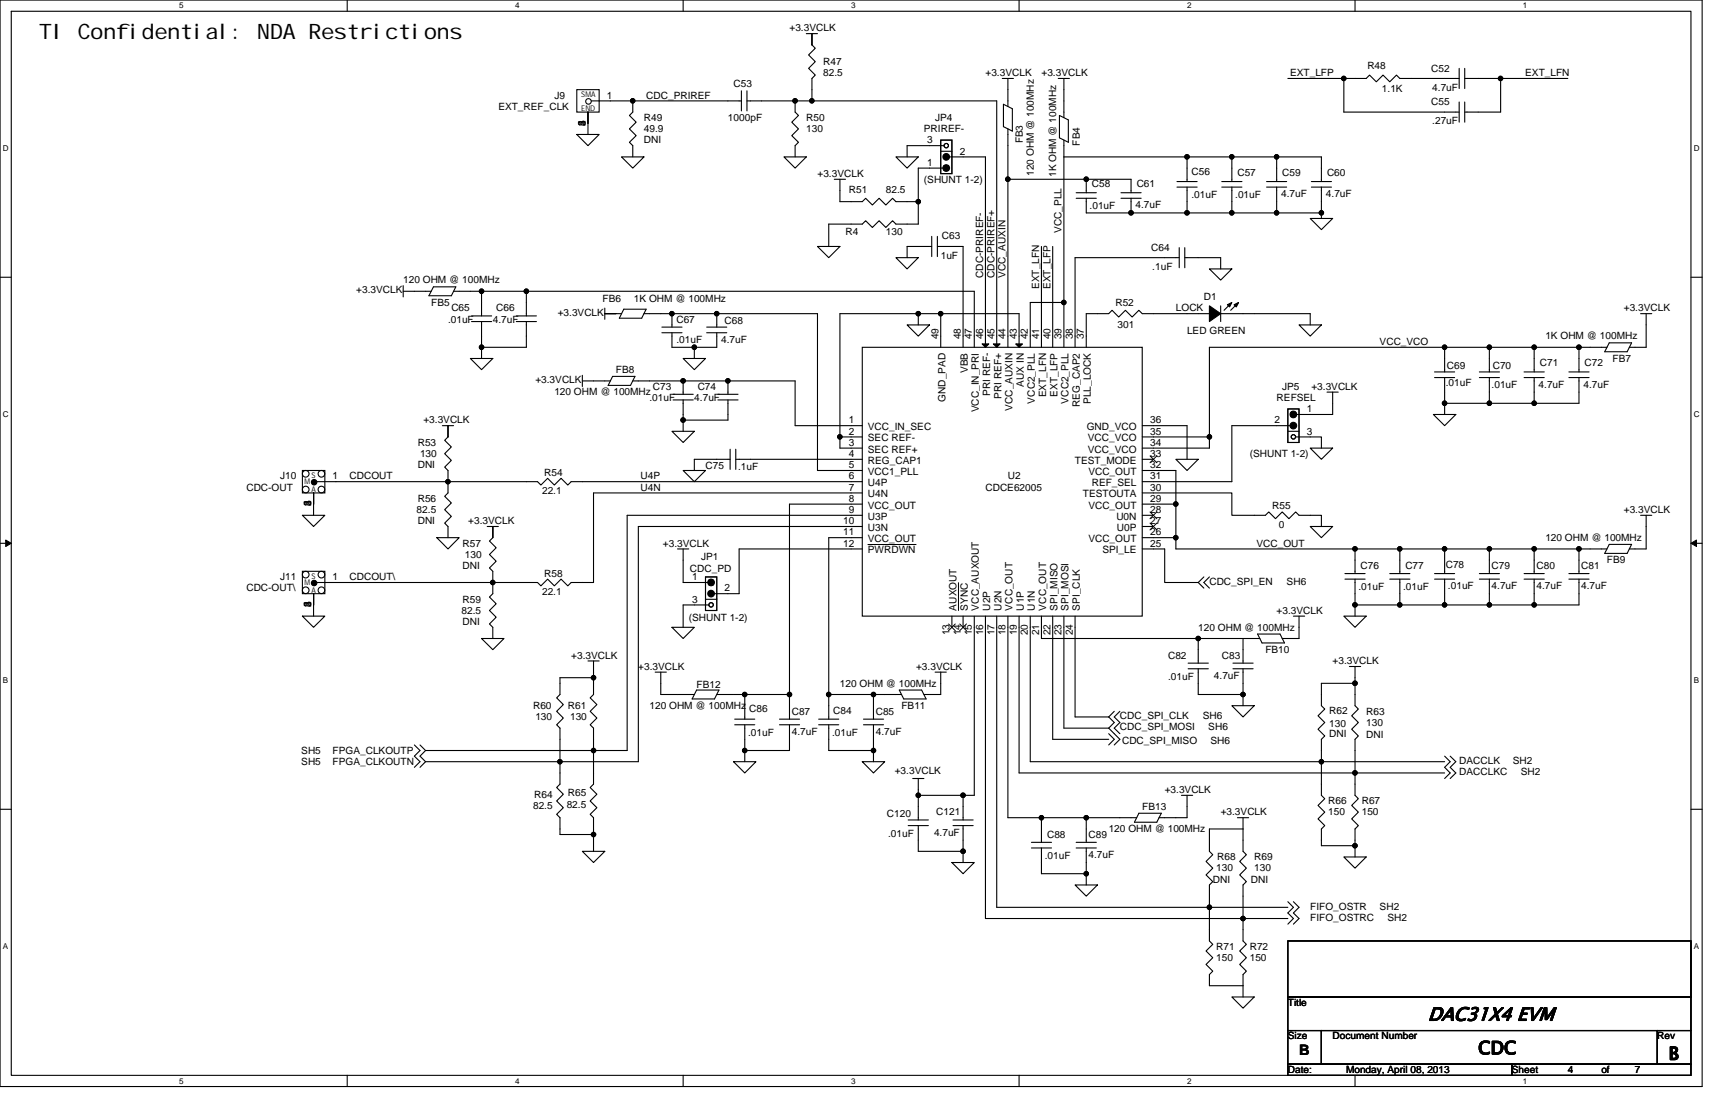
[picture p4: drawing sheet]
<svg xmlns="http://www.w3.org/2000/svg" width="432mm" height="279mm" viewBox="0 0 432 279" stroke-linecap="round" stroke-linejoin="round" font-family="sans-serif">
<path d="M0 0h428.6v273.5h-428.6zM2.8 2.8h422.9v267.9h-422.9z" fill="none" stroke="#000" stroke-width=".28"/>
<g fill="#fff">
<path d="M45.1 .3h1.1v2.3h-1.1z"/>
<path d="M45.1 271h1.1v2.2h-1.1z"/>
</g>
<path d="M87.4 0v2.8M87.4 270.7v2.8" fill="none" stroke="#000" stroke-width=".28"/>
<g fill="#fff">
<path d="M129.7 .3h1.1v2.3h-1.1z"/>
<path d="M129.7 271h1.1v2.2h-1.1z"/>
</g>
<path d="M172 0v2.8M172 270.7v2.8" fill="none" stroke="#000" stroke-width=".28"/>
<g fill="#fff">
<path d="M214.3 .3h1.1v2.3h-1.1z"/>
<path d="M214.3 271h1.1v2.2h-1.1z"/>
</g>
<path d="M256.6 0v2.8M256.6 270.7v2.8" fill="none" stroke="#000" stroke-width=".28"/>
<g fill="#fff">
<path d="M298.9 .3h1.1v2.3h-1.1z"/>
<path d="M298.9 271h1.1v2.2h-1.1z"/>
</g>
<path d="M341.2 0v2.8M341.2 270.7v2.8" fill="none" stroke="#000" stroke-width=".28"/>
<g fill="#fff">
<path d="M383.5 .3h1.1v2.3h-1.1z"/>
<path d="M383.5 271h1.1v2.2h-1.1z"/>
<path d="M.7 36.3h1.5v2.3h-1.5z"/>
<path d="M426.5 36.3h1.4v2.3h-1.4z"/>
<path d="M.7 103.3h1.5v2.2h-1.5z"/>
<path d="M426.5 103.3h1.4v2.2h-1.4z"/>
</g>
<path d="M0 69.8h2.8M425.7 69.8h2.9" fill="none" stroke="#000" stroke-width=".28"/>
<g fill="#fff">
<path d="M.7 170.2h1.4v2.3h-1.4z"/>
<path d="M426.5 170.2h1.3v2.3h-1.3z"/>
</g>
<path d="M0 136.8h2.8M425.7 136.8h2.9" fill="none" stroke="#000" stroke-width=".28"/>
<path d="M1.4 135.9l1.4 .9-1.4 .8zM425.7 136.8l1.4-.9v1.7z" fill="#000" stroke="#000" stroke-width=".25"/>
<g fill="#fff">
<path d="M.7 237.2h1.4v2.2h-1.4z"/>
<path d="M426.4 237.2h1.4v2.2h-1.4z"/>
</g>
<g fill="none" stroke="#000" stroke-width=".28">
<path d="M203 8.5h2.8M204.4 8.5v2.8zM204.4 11.3l.9 .8-1.7 1.7 1.7 1.7-1.7 1.7 1.7 1.7-.9 .8v5.7M252.3 19.7h2.9M253.8 19.7v7.1M266.4 19.7h2.9M267.9 19.7v9.9M324.3 19.7h14M338.3 19.7h5.7l.8-.8 1.7 1.7 1.7-1.7 1.7 1.7 1.7-1.7 .8 .8h15M338.3 19.7v8.5h29.1M367.4 17.2v5.1M368.8 19.7h9v8.5h-9"/>
<path d="M368.8 17.2v5.1M377.8 19.7h16.9M145.2 33.8h5.7l-2.9 2.9zM145.2 22.6h5.7v5.6h-5.7zM148 28.2v5.6M148.9 25.4h10.4M156.5 39.5h5.6l-2.8 2.8zM159.3 25.4h27.4M159.3 25.4v2.8l-.8 .9 1.7 1.7-1.7 1.6 1.7 1.7-1.7 1.7 .8 .9v2.8M186.7 22.9v5M188.1 25.4h12.1M188.1 22.9v5"/>
<path d="M197.4 39.5h5.6l-2.8 2.8zM200.2 25.4v2.8l.8 .9-1.7 1.7 1.7 1.6-1.7 1.7 1.7 1.7-.8 .9v2.8M200.2 25.4h4.2M204.4 25.4h46.6v62M225.6 39.5h5.6l-2.8 2.8zM236.9 38.1h2.8M236.9 35.3h2.8v8.4h-2.8zM237.7 36.7h-9.3v2.8M238.8 39.5h9.3v47.9M252.6 26.2l2.3 1.2v5.6l-2.3-1.1zM253.8 32.4v12.7M266.7 29.1l2.3 1.1v5.6l-2.3-1.1z"/>
<path d="M267.9 39.5v36.6M267.9 35.3v4.2M267.9 39.5h31M298.9 39.5h11.3M298.9 39.5v6.2M310.2 39.5h11.2M310.2 39.5v6.2M321.4 39.5h11.3v6.2M321.4 39.5v6.2M367.4 25.7v5.1M368.8 25.7v5.1M210.1 45.1h2.8"/>
<path d="M211.5 45.1v5.7h5.6l.9-.9 1.6 1.7 1.7-1.7 1.7 1.7 1.7-1.7 .9 .9h5.6M231.2 50.8v5.6h-5.6l-.9-.8-1.7 1.7-1.7-1.7-1.7 1.7-1.6-1.7-.9 .8h-8.4v5.6M234.6 59.5v5.1M236 59.5v5.1M237.7 42.3h-6.5v8.5M237.7 41.7h1.1v1.2h-1.1zM253.8 45.1v42.3M253.8 45.1h19.7M271 49.9h5M271 48.5h5M273.5 45.1h11.3v3.4M273.5 49.9v3.7h11.3"/>
<path d="M273.5 45.1v3.4M282.2 49.9h5.1M282.2 48.5h5.1M284.8 53.6h14.1M284.8 49.9v3.7M296.3 47.1h5.1M296.3 45.7h5.1M298.9 53.6h11.3M298.9 47.1v6.5M307.6 47.1h5.1M307.6 45.7h5.1M310.2 47.1v6.5"/>
<path d="M310.2 53.6h11.2M318.9 47.1h5.1M318.9 45.7h5.1M321.4 53.6h11.3M321.4 47.1v6.5M329.9 55h5.6l-2.8 2.8zM330.2 47.1h5M330.2 45.7h5M332.7 47.1v6.5M332.7 53.6v1.4M101.5 73.3h7.1M101.5 71.9v2.8"/>
<path d="M109.1 72.2h5.7l-1.2 2.2h-5.6zM118.7 79.5h5.1M121.2 73.3h11.3M121.2 73.3h-7M121.2 73.3v6.2M130 79.5h5.1M132.5 73.3v6.2M132.5 73.3h112.8v14.1M152.3 77.6v2.8M152.3 79h2.8zM155.1 79h1.4M157.1 77.8h5.6l-1.1 2.3h-5.7z"/>
<path d="M162.1 79h7.1M169.2 79h11.3M169.2 79v3.3M180.5 79v3.3M180.5 79h25.3v39.4h11.3M205.8 62h5.7l-2.8 2.9zM225.6 64.9h5.6l-2.8 2.8zM231.2 79v2.8M231.2 79h-19.7v31M231.2 79h5.7v8.4M234.6 62h-6.2v2.9M236 62h6.5v25.4"/>
<path d="M236.9 79h19.7v8.4M262.2 62v25.4M265 62v25.4M267.9 76.1v11.3M267.9 76.1h-8.5v11.3M296.9 62.3v5.1M296.9 64.9h-26.2v22.5M298.3 64.9h9v2.8M298.3 62.3v5.1M304.5 67.7h5.7l-2.9 2.8zM304.5 79h-16.9l-.9-.9-1.6 1.7-1.7-1.7-1.7 1.7-1.7-1.7-.9 .9h-5.6v8.4M307.3 79h22.6v2.8"/>
<path d="M307.3 77v3.9M309.9 76.4l-1.7 1.7M311.6 76.4l-1.7 1.7M413.1 79h2.8M414.5 79v8.4h-4.3M118.4 90.2h5.7l-2.9 2.8zM118.7 80.9h5.1M121.2 80.9v6.5M121.2 87.4v2.8M130 80.9h5.1M132.5 80.9v6.5h-11.3M146.6 95.9h7.1"/>
<path d="M146.6 94.5v2.8M154.2 94.7h5.7l-1.2 2.3h-5.6zM166.6 83.8h5.1M166.6 82.3h5.1M169.2 83.8v3.6h5.6M169.5 99.3h5M172 95.9h11.3M172 90.2h5.6l-2.8 2.8zM172 95.9h-12.7M172 95.9v3.4M174.8 87.4v2.8M177.9 83.8h5.1"/>
<path d="M177.9 82.3h5.1M180.5 83.8v3.6h-5.7M180.7 99.3h5.1M183.3 95.9v3.4M183.3 95.9h16.9v11.2h16.9M217.1 87.4h70.5v67.7h-70.5zM228.4 81.8h5.6l-2.8 2.8zM327.1 81.8h5.6l-2.8 2.8zM334.1 98.7h2.8M335.5 98.7v5.6h-9.3M361.2 95h5M361.2 93.6h5"/>
<path d="M363.7 87.4h-59.2v22.6M363.7 95v6.5M363.7 87.4v6.2M363.7 87.4h11.3M372.5 95h5M372.5 93.6h5M375 95v6.5M375 87.4h11.3M375 87.4v6.2M383.7 95h5.1M383.7 93.6h5.1M386.3 87.4h11.3"/>
<path d="M386.3 95v6.5M386.3 87.4v6.2M395 95h5.1M395 93.6h5.1M397.6 87.4v6.2M397.6 87.4h7M397.6 95v6.5h-11.3M405.2 86.3h5.6l-1.1 2.2h-5.7zM76.1 118.4h5.7v5.7h-5.7zM111.4 107.1h2.8M112.8 107.1v2.9zM112.8 110l-.8 .8 1.6 1.7-1.6 1.7 1.6 1.7-1.6 1.7 .8 .8v2.8"/>
<path d="M169.2 108.6h5.6l-2.8 2.8zM169.5 100.7h5M172 105.7v2.9M172 100.7v5M172 118.4h5.6l-2.8 2.8zM180.7 100.7h5.1M183.3 100.7v5h-11.3M183.8 113.1v5.1M183.8 115.6h-9v2.8M185.3 115.6h31.8M185.3 113.1v5.1M211.5 110h5.6"/>
<path d="M211.5 110v2.8h5.6M287.6 118.4h8.5v8.5M287.6 107.1h11.3v8.5M287.6 110h16.9M287.6 115.6h2.8M296.1 115.6h5.6l-2.8 2.8zM304.5 110v2.8h-16.9M324.3 102.9h2.8v8.5h-2.8zM324.3 108.6h2.8M325.1 103.8h1.1v1.1h-1.1zM325.1 107.1h-14.9v14.1h-22.6M326.2 110h6.5v2.8"/>
<path d="M329.9 112.8h5.6l-2.8 2.8zM360.9 104.3h5.6l-2.8 2.8zM363.7 101.5h11.3M363.7 101.5v2.8M375 101.5h11.3M76.1 129.7h5.7l-2.8 2.8zM79 124.1v5.6M79.8 121.2h33M110 135.3h5.6l-2.8 2.9zM112.8 121.2v2.9l-.8 .8 1.6 1.7-1.6 1.7 1.6 1.7-1.6 1.7 .8 .8v2.8M122.7 132.5h2.8M124.1 132.5v2.8z"/>
<path d="M124.1 135.3l-.9 .9 1.7 1.7-1.7 1.7 1.7 1.7-1.7 1.7 .9 .8v2.8M170.6 138.2h2.8M172 138.2v8.4h6.5M217.1 129.7h-59.2v59.2h-8.5M217.1 132.5h-56.4v59.2h-19.7M217.1 138.2h-31v11.2h-6.5M217.1 121.2h-73.3l-.8 .9-1.7-1.7-1.7 1.7-1.7-1.7-1.7 1.7-.9-.9h-22.5M217.1 124.1h-67.7v22.5h-5.6l-.8 .9-1.7-1.7-1.7 1.7-1.7-1.7-1.7 1.7-.9-.9h-11.2M217.1 126.9h-18.3v47.9M217.1 135.3h-8.4v39.5M287.6 135.3h8.5M287.6 138.2h5.6v8.4h8.5"/>
<path d="M287.6 126.9h8.5M287.6 124.1h22.6v5.6h8.4l.8-.8 1.7 1.7 1.7-1.7 1.7 1.7 1.7-1.7 .9 .8h5.6v2.8M287.6 129.7h2.8M287.6 132.5h2.8M296.1 126.9v8.4M296.1 135.3v2.9h45.1M329.9 132.5h5.6l-2.8 2.8zM341.2 138.2h11.2M341.2 138.2v6.2M352.4 138.2h11.3M352.4 138.2v6.2M363.7 138.2h22.6"/>
<path d="M363.7 138.2v6.2M375 138.2v6.2M386.3 138.2h11.3M386.3 138.2v6.2M397.6 138.2v6.2M397.6 138.2h7M405.2 137h5.6l-1.1 2.3h-5.7zM413.1 129.7h2.8M414.5 129.7v8.5h-4.3M76.1 143.8h5.7v5.6h-5.7zM76.1 155.1h5.7l-2.8 2.8zM79 149.4v5.7"/>
<path d="M124.1 146.6h-44.3M124.1 146.6v2.8l-.9 .9 1.7 1.7-1.7 1.7 1.7 1.7-1.7 1.7 .9 .8v2.8M169.2 157.9h5.6l-2.8 2.8zM177.6 145.2h2.9v8.5h-2.9zM177.6 150.9h2.9M178.5 152.3h-6.5v5.6M178.5 146.1h1.1v1.1h-1.1zM239.7 155.1v2.8M242.5 155.1v2.8M245.3 155.1v45.1h-2.8M248.1 155.1v76.1h64.9M251 155.1v73.3h53.5"/>
<path d="M253.8 155.1v50.7h19.7M256.6 155.1v39.5h84.6M259.4 155.1v36.6h73.3M262.2 155.1v5.6h39.5M265 155.1v31h14.1M267.9 155.1v28.2h11.2M270.7 155.1v25.4h8.4M301.7 146.6l1.4 1.4M303.1 145.2l-1.4 1.4M304.5 145.2l-1.4 1.4 1.4 1.4M316.6 159.6h5.7l1.1 2.2h-5.6zM325.6 155.1h2.9"/>
<path d="M327.1 155.1v5.6h-4.3M338.3 155.1h5.7l-2.8 2.8zM338.6 145.8h5.1M338.6 144.4h5.1M341.2 152.3h11.2M341.2 152.3v2.8M341.2 145.8v6.5M349.9 145.8h5.1M349.9 144.4h5.1M352.4 145.8v6.5M352.4 152.3h11.3M361.2 145.8h5"/>
<path d="M361.2 144.4h5M363.7 145.8v6.5M363.7 152.3h11.3M372.5 145.8h5M372.5 144.4h5M375 145.8v6.5M383.7 145.8h5.1M383.7 144.4h5.1M386.3 145.8v6.5M395 145.8h5.1M395 144.4h5.1M397.6 145.8v6.5h-22.6"/>
<path d="M121.2 160.7h5.7l-2.8 2.8zM148 166.4h2.9M149.4 170.6h-8.4v4.2l-.9 .9 1.7 1.7-1.7 1.6 1.7 1.7-1.7 1.7 .9 .9v8.4M149.4 166.4v4.2M149.4 170.6v4.2l-.8 .9 1.7 1.7-1.7 1.6 1.7 1.7-1.7 1.7 .8 .9v5.6M165 169.2h2.8M166.4 169.2v5.6h8.4M175.4 173.7h5.6l-1.1 2.2h-5.6zM180.5 174.8h7M187.5 174.8v6.2M187.5 174.8h11.3M198.8 174.8v6.2"/>
<path d="M208.7 174.8h11.2M208.7 174.8v6.2M226.4 173.7h5.7l1.1 2.2h-5.7zM227 174.8h-7.1v6.2M235.4 169.2h2.9M236.9 169.2v5.6h-4.3M280.5 179l-1.4 1.5M282 179l-1.5 1.5 1.5 1.4-1.5 1.4 1.5 1.4M299.1 168.3h5.1M299.1 166.9h5.1M301.7 168.3v6.5h11.3M301.7 160.7h11.3"/>
<path d="M301.7 160.7v6.2M310.2 177.6h5.6l-2.8 2.9zM310.4 168.3h5.1M310.4 166.9h5.1M313 168.3v6.5M313 160.7h4.2M313 160.7v6.2M313 174.8v2.8M339.7 167.8h2.9M341.2 167.8v4.2h-8.5v5.6l.8 .9-1.6 1.7 1.6 1.7-1.6 1.7 1.6 1.7-.8 .8v5.6M341.2 172v5.6l.8 .9-1.7 1.7 1.7 1.7-1.7 1.7 1.7 1.7-.8 .8v8.5M104.3 187.5l1.4 1.4-1.4 1.4 1.4 1.4-1.4 1.4"/>
<path d="M105.7 187.5l1.4 1.4M107.1 191.7h33.9M107.1 188.9l-1.4 1.4 1.4 1.4M107.1 191.7l-1.4 1.4M107.1 188.9h42.3M141 191.7v5.7l-.9 .8 1.7 1.7-1.7 1.7 1.7 1.7-1.7 1.7 .9 .8v4.3h8.4M149.4 188.9v8.5l-.8 .8 1.7 1.7-1.7 1.7 1.7 1.7-1.7 1.7 .8 .8v4.3M184.7 191.7h5.6l-2.8 2.9zM185 182.4h5M185 181h5M187.5 182.4v6.5M187.5 188.9v2.8"/>
<path d="M196.3 182.4h5M196.3 181h5M198.8 182.4v6.5h-11.3M206.1 182.4h5.1M206.1 181h5.1M208.7 182.4v6.5h11.2M217.1 191.7h5.7l-2.9 2.9zM217.4 182.4h5.1M217.4 181h5.1M219.9 182.4v6.5M219.9 188.9v2.8M229.8 196h2.8"/>
<path d="M231.2 196v4.2M279.1 184.7l1.4 1.4-1.4 1.4M279.1 183.3l2.9 2.8-1.5 1.4M279.1 180.5l1.4 1.4-1.4 1.4M332.7 191.7h31M332.7 191.7v8.5l.8 .8-1.6 1.7 1.6 1.7-1.6 1.7 1.6 1.7-.8 .9v4.2h8.5M341.2 194.6v5.6l.8 .8-1.7 1.7 1.7 1.7-1.7 1.7 1.7 1.7-.8 .9v4.2M341.2 194.6h22.5M363.7 190.3l1.4 1.4-1.4 1.4 1.4 1.5-1.4 1.4M365.1 190.3l1.4 1.4-1.4 1.4 1.4 1.5-1.4 1.4M0 203.7h2.8M146.6 214.3h5.7l-2.9 2.8z"/>
<path d="M149.4 210.1v4.2M228.7 207.8h5M228.7 206.4h5M231.2 207.8v6.5h11.3v-6.5M231.2 200.2h11.3M231.2 200.2v6.2M239.7 217.1h5.6l-2.8 2.8zM239.9 207.8h5.1M239.9 206.4h5.1M242.5 214.3v2.8M242.5 200.2v6.2M259.7 213.4h5.1"/>
<path d="M259.7 212h5.1M262.2 205.8v6.2M262.2 213.4v6.5h11.3M271 213.4h5M271 212h5M273.5 205.8v6.2M273.5 205.8h12.7M273.5 213.4v6.5M273.5 219.9v2.9M286.7 204.7h5.7l-1.1 2.3h-5.7zM297.5 200.2h2.8M298.9 200.2v5.6h-7.1"/>
<path d="M311.6 205.8h2.8M313 205.8v2.9M313 208.7h-8.5v5.6l.9 .8-1.7 1.7 1.7 1.7-1.7 1.7 1.7 1.7-.9 .9v5.6M313 208.7v5.6l.8 .8-1.7 1.7 1.7 1.7-1.7 1.7 1.7 1.7-.8 .9v8.4M338.3 215.7h5.7l-2.8 2.8zM341.2 212.9v2.8M425.7 203.7h2.9M270.7 222.8h5.6l-2.8 2.8zM304.5 228.4v8.5l.9 .8-1.7 1.7 1.7 1.7-1.7 1.7 1.7 1.7-.9 .8v2.8h8.5M304.5 228.4h19.8M313 231.2h11.3M313 231.2v5.7l.8 .8-1.7 1.7 1.7 1.7-1.7 1.7 1.7 1.7-.8 .8v2.8"/>
<path d="M324.3 236.9h101.4v14.1h-101.4zM324.3 236.9h101.4v14.1M324.3 227l1.3 1.4-1.3 1.4 1.3 1.4-1.3 1.4M325.6 227l1.5 1.4-1.5 1.4 1.5 1.4-1.5 1.4M310.2 251h5.6l-2.8 2.8zM313 248.1v2.9M324.3 251h101.4v8.4h-101.4zM324.3 259.4h8.4v8.5h-8.4zM332.7 259.4h84.6v8.5h-84.6zM417.3 259.4h8.4v8.5h-8.4zM324.3 267.9h56.3v2.8h-56.3zM380.6 267.9h45.1v2.8h-45.1z"/>
<circle cx="148.2" cy="25.5" r=".7"/>
<circle cx="238.2" cy="36.7" r=".55"/>
<circle cx="238.2" cy="39.5" r=".55"/>
<circle cx="77" cy="119.3" r=".84"/>
<circle cx="80.9" cy="119.3" r=".84"/>
<circle cx="325.6" cy="107.1" r=".55"/>
<circle cx="325.6" cy="110" r=".55"/>
<circle cx="77" cy="123.2" r=".84"/>
<circle cx="80.9" cy="123.2" r=".84"/>
<circle cx="77" cy="144.6" r=".84"/>
<circle cx="77" cy="148.6" r=".84"/>
<circle cx="80.9" cy="144.6" r=".84"/>
<circle cx="80.9" cy="148.6" r=".84"/>
<circle cx="179" cy="149.4" r=".56"/>
<circle cx="179" cy="152.2" r=".56"/>
</g>
<g fill="#000" stroke="#000" stroke-width=".28">
<path d="M247.3 86.6h1.7l-.9 .8zM250.1 86.6h1.7l-.8 .8zM255.7 86.6h1.7l-.8 .8z"/>
<path d="M304.5 77l2.8 2-2.8 1.9z" fill-rule="evenodd"/>
<path d="M309 76.7l1.2-.6-.6 1.2z" fill-rule="evenodd"/>
<path d="M310.7 76.7l1.1-.6-.5 1.2z" fill-rule="evenodd"/>
<circle cx="338.3" cy="19.7" r=".55"/>
<circle cx="377.8" cy="19.7" r=".55"/>
<circle cx="159.3" cy="25.4" r=".55"/>
<circle cx="200.2" cy="25.4" r=".56"/>
<circle cx="204.4" cy="25.4" r=".55"/>
<circle cx="238.2" cy="39.5" r=".84"/>
<circle cx="298.9" cy="39.5" r=".56"/>
<circle cx="310.1" cy="39.5" r=".55"/>
<circle cx="321.4" cy="39.5" r=".55"/>
<circle cx="231.2" cy="50.8" r=".55"/>
<circle cx="238.2" cy="42.3" r=".84"/>
<circle cx="253.7" cy="45.1" r=".56"/>
<circle cx="273.5" cy="45.1" r=".56"/>
<circle cx="284.8" cy="53.6" r=".56"/>
<circle cx="298.9" cy="53.6" r=".56"/>
<circle cx="310.1" cy="53.6" r=".55"/>
<circle cx="321.4" cy="53.6" r=".55"/>
<circle cx="332.7" cy="53.6" r=".55"/>
<circle cx="121.2" cy="73.3" r=".56"/>
<circle cx="132.5" cy="73.3" r=".56"/>
<circle cx="169.2" cy="78.9" r=".55"/>
<circle cx="180.4" cy="78.9" r=".55"/>
<circle cx="231.2" cy="78.9" r=".55"/>
<circle cx="236.8" cy="78.9" r=".55"/>
<circle cx="267.8" cy="76.1" r=".55"/>
<circle cx="121.2" cy="87.4" r=".56"/>
<circle cx="172" cy="95.9" r=".56"/>
<circle cx="174.8" cy="87.4" r=".56"/>
<circle cx="183.3" cy="95.9" r=".55"/>
<circle cx="363.7" cy="87.4" r=".56"/>
<circle cx="375" cy="87.4" r=".56"/>
<circle cx="386.3" cy="87.4" r=".56"/>
<circle cx="397.5" cy="87.4" r=".57"/>
<circle cx="172" cy="105.7" r=".56"/>
<circle cx="211.5" cy="110" r=".55"/>
<circle cx="304.5" cy="110" r=".55"/>
<circle cx="325.6" cy="104.3" r=".84"/>
<circle cx="325.6" cy="107.1" r=".84"/>
<circle cx="363.7" cy="101.5" r=".56"/>
<circle cx="375" cy="101.5" r=".56"/>
<circle cx="386.3" cy="101.5" r=".56"/>
<circle cx="79.1" cy="121.4" r=".69"/>
<circle cx="112.8" cy="121.2" r=".55"/>
<circle cx="296" cy="135.3" r=".55"/>
<circle cx="296" cy="126.9" r=".55"/>
<circle cx="341.2" cy="138.2" r=".56"/>
<circle cx="352.4" cy="138.2" r=".55"/>
<circle cx="363.7" cy="138.2" r=".55"/>
<circle cx="375" cy="138.2" r=".55"/>
<circle cx="386.3" cy="138.2" r=".55"/>
<circle cx="397.5" cy="138.2" r=".56"/>
<circle cx="79.1" cy="146.8" r=".69"/>
<circle cx="124.1" cy="146.6" r=".55"/>
<circle cx="179" cy="149.4" r=".84"/>
<circle cx="179" cy="146.6" r=".84"/>
<circle cx="341.2" cy="152.2" r=".56"/>
<circle cx="352.4" cy="152.2" r=".55"/>
<circle cx="363.7" cy="152.2" r=".55"/>
<circle cx="375" cy="152.2" r=".55"/>
<circle cx="386.3" cy="152.2" r=".55"/>
<circle cx="149.4" cy="170.6" r=".55"/>
<circle cx="187.5" cy="174.8" r=".55"/>
<circle cx="198.8" cy="174.8" r=".55"/>
<circle cx="208.6" cy="174.8" r=".55"/>
<circle cx="219.9" cy="174.8" r=".55"/>
<circle cx="301.7" cy="160.7" r=".55"/>
<circle cx="313" cy="174.8" r=".56"/>
<circle cx="341.1" cy="172" r=".57"/>
<circle cx="141" cy="191.7" r=".55"/>
<circle cx="149.4" cy="188.9" r=".55"/>
<circle cx="187.5" cy="188.9" r=".55"/>
<circle cx="219.9" cy="188.9" r=".55"/>
<circle cx="332.7" cy="191.7" r=".55"/>
<circle cx="341.2" cy="194.5" r=".56"/>
<circle cx="149.4" cy="210.1" r=".55"/>
<circle cx="231.2" cy="200.2" r=".56"/>
<circle cx="242.5" cy="214.3" r=".57"/>
<circle cx="242.5" cy="200.2" r=".57"/>
<circle cx="262.2" cy="205.8" r=".55"/>
<circle cx="273.5" cy="219.9" r=".55"/>
<circle cx="273.5" cy="205.8" r=".55"/>
<circle cx="341.2" cy="212.9" r=".56"/>
<circle cx="304.5" cy="228.4" r=".56"/>
<circle cx="313" cy="231.2" r=".56"/>
</g>
<path d="M289.6 114.8l1.7 1.7M291.3 114.8l-1.8 1.7M218.5 137.1h12.2M289.6 128.9l1.7 1.7M289.6 131.7l1.7 1.7M291.3 128.9l-1.8 1.7M291.3 131.7l-1.8 1.7M238.8 157.1l1.7 1.7M240.5 157.1l-1.7 1.7M241.3 146.7v7M241.6 157.1l1.8 1.7M243.3 157.1l-1.7 1.7" fill="none" stroke="#000" stroke-width=".25"/>
<text font-size="5.4" x="9.9" y="9.9">TI Confidential: NDA Restrictions</text>
<text font-size="4.8" x="359.5" y="256.9">DAC31X4 EVM</text>
<g font-size="4.5">
<text x="372.2" y="265.3">CDC</text>
<text x="420.1" y="266.7">B</text>
</g>
<text font-size="3.7" x="327.1" y="265.6">B</text>
<g font-size="2.5">
<text x="198.8" y="7.9">+3.3VCLK</text>
<text x="207.2" y="16.4">R47</text>
<text x="344.3" y="17.5">R48</text>
<text x="184.7" y="22">C53</text>
<text x="207.2" y="19.2">82.5</text>
<text x="248.1" y="19.2">+3.3VCLK</text>
<text x="262.2" y="19.2">+3.3VCLK</text>
<text x="324.8" y="19.2">EXT_LFP</text>
<text x="347.9" y="23.1">1.1K</text>
<text x="360.3" y="18.1">C52</text>
<text x="360.6" y="22.8">4.7uF</text>
<text x="384" y="19.2">EXT_LFN</text>
<text x="125.5" y="27.6">EXT_REF_CLK</text>
<text x="139.6" y="24.8">J9</text>
<text x="152.8" y="24.8">1</text>
<text x="162.7" y="24.8">CDC_PRIREF</text>
<text x="360.3" y="26.5">C55</text>
<text x="147.4" y="31.6" transform="rotate(-90 147.4 31.6)">5</text>
<text x="147.4" y="31.6" transform="rotate(-90 147.4 31.6)">2</text>
<text x="147.4" y="31.6" transform="rotate(-90 147.4 31.6)">3</text>
<text x="147.4" y="31.6" transform="rotate(-90 147.4 31.6)">4</text>
<text x="162.1" y="30.5">R49</text>
<text x="162.1" y="33.3">49.9</text>
<text x="183.3" y="30.5">1000pF</text>
<text x="203" y="30.5">R50</text>
<text x="203" y="33.3">130</text>
<text x="232.6" y="33.3">PRIREF-</text>
<text x="235.4" y="30.5">JP4</text>
<text x="360.6" y="31.3">.27uF</text>
<text x="162.1" y="36.1">DNI</text>
<text x="233.5" y="41.7">1</text>
<text x="233.5" y="36.1">3</text>
<text x="241.6" y="38.9">2</text>
<text x="257.5" y="36.1" transform="rotate(-90 257.5 36.1)">FB3</text>
<text x="271.9" y="36.7" transform="rotate(-90 271.9 36.7)">FB4</text>
<text x="205.8" y="44.6">+3.3VCLK</text>
<text x="232.6" y="46">(SHUNT 1-2)</text>
<text x="260.3" y="44.3" transform="rotate(-90 260.3 44.3)">120 OHM @ 100MHz</text>
<text x="266" y="44.6" transform="rotate(-90 266 44.6)">1K OHM @ 100MHz</text>
<text x="274.9" y="47.1">C58</text>
<text x="286.2" y="47.1">C61</text>
<text x="300" y="44">C56</text>
<text x="311.6" y="44.3">C57</text>
<text x="322.8" y="44.3">C59</text>
<text x="334.1" y="44.3">C60</text>
<text x="213.7" y="48.5">R51</text>
<text x="223" y="48.5">82.5</text>
<text x="274.3" y="52.7">.01uF</text>
<text x="285.9" y="52.5">4.7uF</text>
<text x="300" y="49.9">.01uF</text>
<text x="311" y="49.9">.01uF</text>
<text x="322.6" y="49.6">4.7uF</text>
<text x="333.8" y="49.6">4.7uF</text>
<text x="212.9" y="59.2">R4</text>
<text x="223" y="59.2">130</text>
<text x="267.3" y="58.7" transform="rotate(-90 267.3 58.7)">VCC_PLL</text>
<text x="236.9" y="65.1">1uF</text>
<text x="237.1" y="60">C63</text>
<text x="289.9" y="63.2">C64</text>
<text x="101.5" y="71.3">120 OHM @ 100MHz</text>
<text x="247.5" y="69.9" transform="rotate(-90 247.5 69.9)">CDC-PRIREF-</text>
<text x="250.4" y="69.9" transform="rotate(-90 250.4 69.9)">CDC-PRIREF+</text>
<text x="253.2" y="69.9" transform="rotate(-90 253.2 69.9)">VCC_AUXIN</text>
<text x="290.1" y="67.9">.1uF</text>
<text x="89.7" y="73.9">+3.3VCLK</text>
<text x="108.6" y="77">FB5</text>
<text x="151.7" y="76.1">FB6</text>
<text x="159.6" y="76.1">1K OHM @ 100MHz</text>
<text x="261.6" y="72.7" transform="rotate(-90 261.6 72.7)">EXT_LFN</text>
<text x="264.5" y="72.7" transform="rotate(-90 264.5 72.7)">EXT_LFP</text>
<text x="280.8" y="77">R52</text>
<text x="303.1" y="75.6">D1</text>
<text x="112.8" y="81.2">.01uF</text>
<text x="113.6" y="78.4">C65</text>
<text x="124.1" y="81.2">4.7uF</text>
<text x="124.9" y="78.4">C66</text>
<text x="140.4" y="79.5">+3.3VCLK</text>
<text x="170.3" y="81.2">C67</text>
<text x="182.4" y="81.5">C68</text>
<text x="281.4" y="82.6">301</text>
<text x="296.1" y="78.4">LOCK</text>
<text x="408.8" y="78.4">+3.3VCLK</text>
<text x="170.3" y="86.3">.01uF</text>
<text x="181.6" y="86.3">4.7uF</text>
<text x="236.3" y="85.4" transform="rotate(-90 236.3 85.4)">49</text>
<text x="241.9" y="85.4" transform="rotate(-90 241.9 85.4)">48</text>
<text x="244.7" y="85.4" transform="rotate(-90 244.7 85.4)">47</text>
<text x="247.5" y="85.4" transform="rotate(-90 247.5 85.4)">46</text>
<text x="250.4" y="85.4" transform="rotate(-90 250.4 85.4)">45</text>
<text x="253.2" y="85.4" transform="rotate(-90 253.2 85.4)">44</text>
<text x="256" y="85.4" transform="rotate(-90 256 85.4)">43</text>
<text x="258.8" y="85.4" transform="rotate(-90 258.8 85.4)">42</text>
<text x="261.6" y="85.4" transform="rotate(-90 261.6 85.4)">41</text>
<text x="264.5" y="85.4" transform="rotate(-90 264.5 85.4)">40</text>
<text x="267.3" y="85.4" transform="rotate(-90 267.3 85.4)">39</text>
<text x="270.1" y="85.4" transform="rotate(-90 270.1 85.4)">38</text>
<text x="272.9" y="85.4" transform="rotate(-90 272.9 85.4)">37</text>
<text x="298.9" y="84">LED GREEN</text>
<text x="347.4" y="86.8">VCC_VCO</text>
<text x="389.1" y="85.4">1K OHM @ 100MHz</text>
<text x="155.1" y="93.9">FB8</text>
<text x="243.7" y="93.9" transform="rotate(-90 243.7 93.9)">VBB</text>
<text x="364.3" y="92.8">C69</text>
<text x="375.8" y="92.8">C70</text>
<text x="387.7" y="92.2">C71</text>
<text x="399" y="92.2">C72</text>
<text x="406" y="91.1">FB7</text>
<text x="134.8" y="96.4">+3.3VCLK</text>
<text x="139.6" y="99.5">120 OHM @ 100MHz</text>
<text x="163.5" y="100.9">.01uF</text>
<text x="164.4" y="98.1">C73</text>
<text x="174.8" y="100.9">4.7uF</text>
<text x="175.7" y="98.1">C74</text>
<text x="238" y="101.1" transform="rotate(-90 238 101.1)">GND_PAD</text>
<text x="249.3" y="99.7" transform="rotate(-90 249.3 99.7)">PRI REF-</text>
<text x="252.1" y="100.3" transform="rotate(-90 252.1 100.3)">PRI REF+</text>
<text x="257.8" y="97.3" transform="rotate(-90 257.8 97.3)">AUX IN</text>
<text x="260.6" y="101.6" transform="rotate(-90 260.6 101.6)">VCC2_PLL</text>
<text x="263.4" y="100" transform="rotate(-90 263.4 100)">EXT_LFN</text>
<text x="266.2" y="99.8" transform="rotate(-90 266.2 99.8)">EXT_LFP</text>
<text x="269" y="101.6" transform="rotate(-90 269 101.6)">VCC2_PLL</text>
<text x="274.7" y="101.7" transform="rotate(-90 274.7 101.7)">PLL_LOCK</text>
<text x="321.4" y="100.9">REFSEL</text>
<text x="322.8" y="98.1">JP5</text>
<text x="330.2" y="98.1">+3.3VCLK</text>
<text x="364" y="97.3">.01uF</text>
<text x="375.6" y="97.6">.01uF</text>
<text x="387.4" y="97.6">4.7uF</text>
<text x="398.7" y="97.6">4.7uF</text>
<text x="106.6" y="106.6">+3.3VCLK</text>
<text x="213.7" y="106.6">1</text>
<text x="246.5" y="103.8" transform="rotate(-90 246.5 103.8)">VCC_IN_PRI</text>
<text x="255" y="103.4" transform="rotate(-90 255 103.4)">VCC_AUXIN</text>
<text x="271.9" y="102.4" transform="rotate(-90 271.9 102.4)">REG_CAP2</text>
<text x="289.6" y="106.6">36</text>
<text x="320.9" y="106.6">2</text>
<text x="329" y="103.7">1</text>
<text x="105.2" y="112.2">R53</text>
<text x="213.7" y="109.4">2</text>
<text x="213.7" y="112.2">3</text>
<text x="218.5" y="108.3">VCC_IN_SEC</text>
<text x="218.5" y="111.1">SEC REF-</text>
<text x="218.5" y="113.9">SEC REF+</text>
<text x="273.6" y="108.3">GND_VCO</text>
<text x="273.9" y="113.9">VCC_VCO</text>
<text x="273.9" y="111.1">VCC_VCO</text>
<text x="289.6" y="112.2">34</text>
<text x="289.6" y="109.4">35</text>
<text x="329" y="109.4">3</text>
<text x="105.2" y="117.9">DNI</text>
<text x="105.7" y="115">130</text>
<text x="137" y="119.8">R54</text>
<text x="177.6" y="118.1">C75</text>
<text x="185.8" y="118.4">.1uF</text>
<text x="213.7" y="115">4</text>
<text x="213.7" y="117.8">5</text>
<text x="218.5" y="116.8">REG_CAP1</text>
<text x="218.5" y="119.6">VCC1_PLL</text>
<text x="270.7" y="116.8">TEST_MODE</text>
<text x="274" y="119.6">VCC_OUT</text>
<text x="289.6" y="115">33</text>
<text x="289.6" y="117.8">32</text>
<text x="314.7" y="115">(SHUNT 1-2)</text>
<text x="62" y="123.5">CDC-OUT</text>
<text x="70.5" y="120.7">J10</text>
<text x="83.8" y="120.6">1</text>
<text x="88" y="120.7">CDCOUT</text>
<text x="136.5" y="124.3">22.1</text>
<text x="161.3" y="120.7">U4P</text>
<text x="161.3" y="123.5">U4N</text>
<text x="213.7" y="120.7">6</text>
<text x="213.7" y="123.5">7</text>
<text x="218.5" y="122.4">U4P</text>
<text x="218.5" y="125.2">U4N</text>
<text x="248.1" y="123.5">CDCE62005</text>
<text x="253.8" y="120.7">U2</text>
<text x="272.6" y="125.2">TESTOUTA</text>
<text x="274.9" y="122.4">REF_SEL</text>
<text x="289.6" y="123.5">30</text>
<text x="289.6" y="120.7">31</text>
<text x="78.4" y="127.5" transform="rotate(-90 78.4 127.5)">2</text>
<text x="78.4" y="127.5" transform="rotate(-90 78.4 127.5)">3</text>
<text x="78.4" y="127.5" transform="rotate(-90 78.4 127.5)">4</text>
<text x="78.4" y="127.5" transform="rotate(-90 78.4 127.5)">5</text>
<text x="104.9" y="129.1">82.5</text>
<text x="105.2" y="126.3">R56</text>
<text x="105.2" y="132">DNI</text>
<text x="117.9" y="132">+3.3VCLK</text>
<text x="212.3" y="131.9">10</text>
<text x="213.7" y="126.3">8</text>
<text x="213.7" y="129.1">9</text>
<text x="218.5" y="128">VCC_OUT</text>
<text x="218.5" y="130.9">U3P</text>
<text x="274" y="128">VCC_OUT</text>
<text x="281.1" y="130.9">U0N</text>
<text x="289.6" y="131.9">27</text>
<text x="289.6" y="129.1">28</text>
<text x="289.6" y="126.3">29</text>
<text x="320.3" y="128">R55</text>
<text x="408.8" y="129.1">+3.3VCLK</text>
<text x="116.5" y="137.6">R57</text>
<text x="166.9" y="137.6">+3.3VCLK</text>
<text x="212.3" y="134.7">11</text>
<text x="212.3" y="137.6">12</text>
<text x="218.5" y="136.5">VCC_OUT</text>
<text x="218.5" y="133.7">U3N</text>
<text x="274" y="136.5">VCC_OUT</text>
<text x="281.2" y="133.7">U0P</text>
<text x="289.6" y="137.6">25</text>
<text x="289.6" y="134.7">26</text>
<text x="316.4" y="137.6">VCC_OUT</text>
<text x="322" y="132.8">0</text>
<text x="389.1" y="136.2">120 OHM @ 100MHz</text>
<text x="116.5" y="143.2">DNI</text>
<text x="117" y="140.4">130</text>
<text x="176.5" y="141">JP1</text>
<text x="218.5" y="139.3">PWRDWN</text>
<text x="277.6" y="139.3">SPI_LE</text>
<text x="342.6" y="143.2">C76</text>
<text x="353.8" y="143.2">C77</text>
<text x="364" y="142.9">C78</text>
<text x="375.6" y="143.2">C79</text>
<text x="386.8" y="143.2">C80</text>
<text x="398.1" y="143.2">C81</text>
<text x="404.6" y="141.8">FB9</text>
<text x="62" y="148.9">CDC-OUT\</text>
<text x="70.5" y="146">J11</text>
<text x="83.8" y="146">1</text>
<text x="88" y="146">CDCOUT\</text>
<text x="136.5" y="149.7">22.1</text>
<text x="137" y="145.2">R58</text>
<text x="173.7" y="144.1">CDC_PD</text>
<text x="174.2" y="146">1</text>
<text x="182.4" y="148.8">2</text>
<text x="304.5" y="147.2">CDC_SPI_EN</text>
<text x="324" y="147.2">SH6</text>
<text x="342" y="148.6">.01uF</text>
<text x="353.3" y="148.6">.01uF</text>
<text x="364.6" y="148.3">.01uF</text>
<text x="375.6" y="148.3">4.7uF</text>
<text x="386.8" y="148.3">4.7uF</text>
<text x="398.1" y="148.3">4.7uF</text>
<text x="78.4" y="152.8" transform="rotate(-90 78.4 152.8)">2</text>
<text x="78.4" y="152.8" transform="rotate(-90 78.4 152.8)">3</text>
<text x="78.4" y="152.8" transform="rotate(-90 78.4 152.8)">4</text>
<text x="78.4" y="152.8" transform="rotate(-90 78.4 152.8)">5</text>
<text x="116.2" y="154.5">82.5</text>
<text x="116.5" y="151.7">R59</text>
<text x="174.2" y="151.7">3</text>
<text x="240.9" y="153.7" transform="rotate(-90 240.9 153.7)">AUXOUT</text>
<text x="243.7" y="153.7" transform="rotate(-90 243.7 153.7)">SYNC</text>
<text x="246.5" y="153.7" transform="rotate(-90 246.5 153.7)">VCC_AUXOUT</text>
<text x="249.3" y="153.7" transform="rotate(-90 249.3 153.7)">U2P</text>
<text x="252.1" y="153.7" transform="rotate(-90 252.1 153.7)">U2N</text>
<text x="255" y="153.7" transform="rotate(-90 255 153.7)">VCC_OUT</text>
<text x="257.8" y="153.7" transform="rotate(-90 257.8 153.7)">U1P</text>
<text x="260.6" y="153.7" transform="rotate(-90 260.6 153.7)">U1N</text>
<text x="263.4" y="153.7" transform="rotate(-90 263.4 153.7)">VCC_OUT</text>
<text x="266.2" y="153.7" transform="rotate(-90 266.2 153.7)">SPI_MISO</text>
<text x="269" y="153.7" transform="rotate(-90 269 153.7)">SPI_MOSI</text>
<text x="271.9" y="153.7" transform="rotate(-90 271.9 153.7)">SPI_CLK</text>
<text x="321.4" y="154.5">+3.3VCLK</text>
<text x="116.5" y="157.3">DNI</text>
<text x="173.4" y="156.2">(SHUNT 1-2)</text>
<text x="239.1" y="159.9" transform="rotate(-90 239.1 159.9)">13</text>
<text x="241.9" y="159.9" transform="rotate(-90 241.9 159.9)">14</text>
<text x="244.7" y="159.9" transform="rotate(-90 244.7 159.9)">15</text>
<text x="247.5" y="159.9" transform="rotate(-90 247.5 159.9)">16</text>
<text x="250.4" y="159.9" transform="rotate(-90 250.4 159.9)">17</text>
<text x="253.2" y="159.9" transform="rotate(-90 253.2 159.9)">18</text>
<text x="256" y="159.9" transform="rotate(-90 256 159.9)">19</text>
<text x="258.8" y="159.9" transform="rotate(-90 258.8 159.9)">20</text>
<text x="261.6" y="159.9" transform="rotate(-90 261.6 159.9)">21</text>
<text x="264.5" y="159.9" transform="rotate(-90 264.5 159.9)">22</text>
<text x="267.3" y="159.9" transform="rotate(-90 267.3 159.9)">23</text>
<text x="270.1" y="159.9" transform="rotate(-90 270.1 159.9)">24</text>
<text x="301.7" y="158.7">120 OHM @ 100MHz</text>
<text x="143.8" y="165.8">+3.3VCLK</text>
<text x="294.1" y="165.8">C82</text>
<text x="307.6" y="165.8">C83</text>
<text x="318.6" y="164.4">FB10</text>
<text x="335.5" y="167.2">+3.3VCLK</text>
<text x="160.7" y="168.6">+3.3VCLK</text>
<text x="175.4" y="173.1">FB12</text>
<text x="211.5" y="172.8">120 OHM @ 100MHz</text>
<text x="230.7" y="168.6">+3.3VCLK</text>
<text x="294.1" y="171.1">.01uF</text>
<text x="305.6" y="170.9">4.7uF</text>
<text x="134.2" y="178.5">R60</text>
<text x="143" y="178.5">R61</text>
<text x="163.5" y="178.5">120 OHM @ 100MHz</text>
<text x="188.6" y="179.3">C86</text>
<text x="199.3" y="179.9">C87</text>
<text x="209.8" y="179.6">C84</text>
<text x="220.5" y="179.9">C85</text>
<text x="227" y="178.5">FB11</text>
<text x="334.7" y="179.6">R62</text>
<text x="344" y="179.9">R63</text>
<text x="134.8" y="181.3">130</text>
<text x="143.5" y="181.3">130</text>
<text x="188.4" y="185.2">.01uF</text>
<text x="199.3" y="185">4.7uF</text>
<text x="209.5" y="185.2">.01uF</text>
<text x="220.5" y="185">4.7uF</text>
<text x="282" y="181">CDC_SPI_CLK</text>
<text x="282" y="183.8">CDC_SPI_MOSI</text>
<text x="302.8" y="181">SH6</text>
<text x="304.2" y="183.8">SH6</text>
<text x="334.7" y="183">130</text>
<text x="334.7" y="185.5">DNI</text>
<text x="344" y="182.7">130</text>
<text x="344" y="185.8">DNI</text>
<text x="75.9" y="189.8">SH5</text>
<text x="83.8" y="189.8">FPGA_CLKOUTP</text>
<text x="282.5" y="187.2">CDC_SPI_MISO</text>
<text x="304.8" y="187.2">SH6</text>
<text x="75.9" y="192.6">SH5</text>
<text x="83.8" y="192.6">FPGA_CLKOUTN</text>
<text x="225.3" y="194.8">+3.3VCLK</text>
<text x="367.4" y="195.1">DACCLKC</text>
<text x="367.4" y="192.3">DACCLK</text>
<text x="380.9" y="192.3">SH2</text>
<text x="382.9" y="195.1">SH2</text>
<text x="134.2" y="203.6">82.5</text>
<text x="134.5" y="200.7">R64</text>
<text x="142.7" y="203.3">82.5</text>
<text x="143" y="200.5">R65</text>
<text x="287.6" y="203.9">FB13</text>
<text x="293.2" y="199.6">+3.3VCLK</text>
<text x="334.4" y="202.4">R66</text>
<text x="342.9" y="202.4">R67</text>
<text x="223.3" y="205.5">C120</text>
<text x="235.7" y="205.3">C121</text>
<text x="279.1" y="209.5">120 OHM @ 100MHz</text>
<text x="307.3" y="205.3">+3.3VCLK</text>
<text x="334.4" y="205.3">150</text>
<text x="342.9" y="205.3">150</text>
<text x="223.6" y="210.6">.01uF</text>
<text x="235.2" y="210.3">4.7uF</text>
<text x="263.6" y="210.9">C88</text>
<text x="274.1" y="210.9">C89</text>
<text x="274.1" y="216">4.7uF</text>
<text x="263.1" y="216.3">.01uF</text>
<text x="306.2" y="219.4">130</text>
<text x="306.5" y="216.5">R68</text>
<text x="315.8" y="216.5">R69</text>
<text x="315.8" y="219.4">130</text>
<text x="305.4" y="222.2">DNI</text>
<text x="314.9" y="222.2">DNI</text>
<text x="329.9" y="228.9">FIFO_OSTR</text>
<text x="329.9" y="231.8">FIFO_OSTRC</text>
<text x="347.4" y="228.9">SH2</text>
<text x="349.3" y="231.8">SH2</text>
<text x="306.2" y="239.1">R71</text>
<text x="314.7" y="239.1">R72</text>
<text x="306.2" y="241.9">150</text>
<text x="314.7" y="241.9">150</text>
<text x="324.3" y="253.2">Title</text>
<text x="324.3" y="261.6">Size</text>
<text x="335.5" y="261.6">Document Number</text>
<text x="417.3" y="261.6">Rev</text>
<text x="324.3" y="270.1">Date:</text>
<text x="338.9" y="270.1">Monday, April 08, 2013</text>
<text x="380.6" y="270.1">Sheet</text>
<text x="394.7" y="270.1">4</text>
<text x="403.2" y="270.1">of</text>
<text x="411.6" y="270.1">7</text>
</g>
<g font-size="2">
<text x="45.1" y="2.1">5</text>
<text x="129.7" y="2.1">4</text>
<text x="214.3" y="2.1">3</text>
<text x="298.9" y="2.1">2</text>
<text x="383.5" y="2.1">1</text>
<text x="146.3" y="24.5">SMA</text>
<text x="146.3" y="27.9">END</text>
<text x=".7" y="38.1">D</text>
<text x="426.5" y="38.1">D</text>
<text x=".7" y="105.1">C</text>
<text x="426.5" y="105.1">C</text>
<text x="76.7" y="121.8">M</text>
<text x="78.4" y="120.4">S</text>
<text x="78.4" y="123.8">A</text>
<text x="76.7" y="147.2">M</text>
<text x="78.4" y="145.8">S</text>
<text x="78.4" y="149.2">A</text>
<text x=".7" y="172">B</text>
<text x="426.5" y="172">B</text>
<text x=".7" y="239">A</text>
<text x="426.5" y="239">A</text>
<text x="45.1" y="272.8">5</text>
<text x="129.7" y="272.8">4</text>
<text x="214.3" y="272.8">3</text>
<text x="298.9" y="272.8">2</text>
<text x="383.5" y="272.8">1</text>
</g>
</svg>
